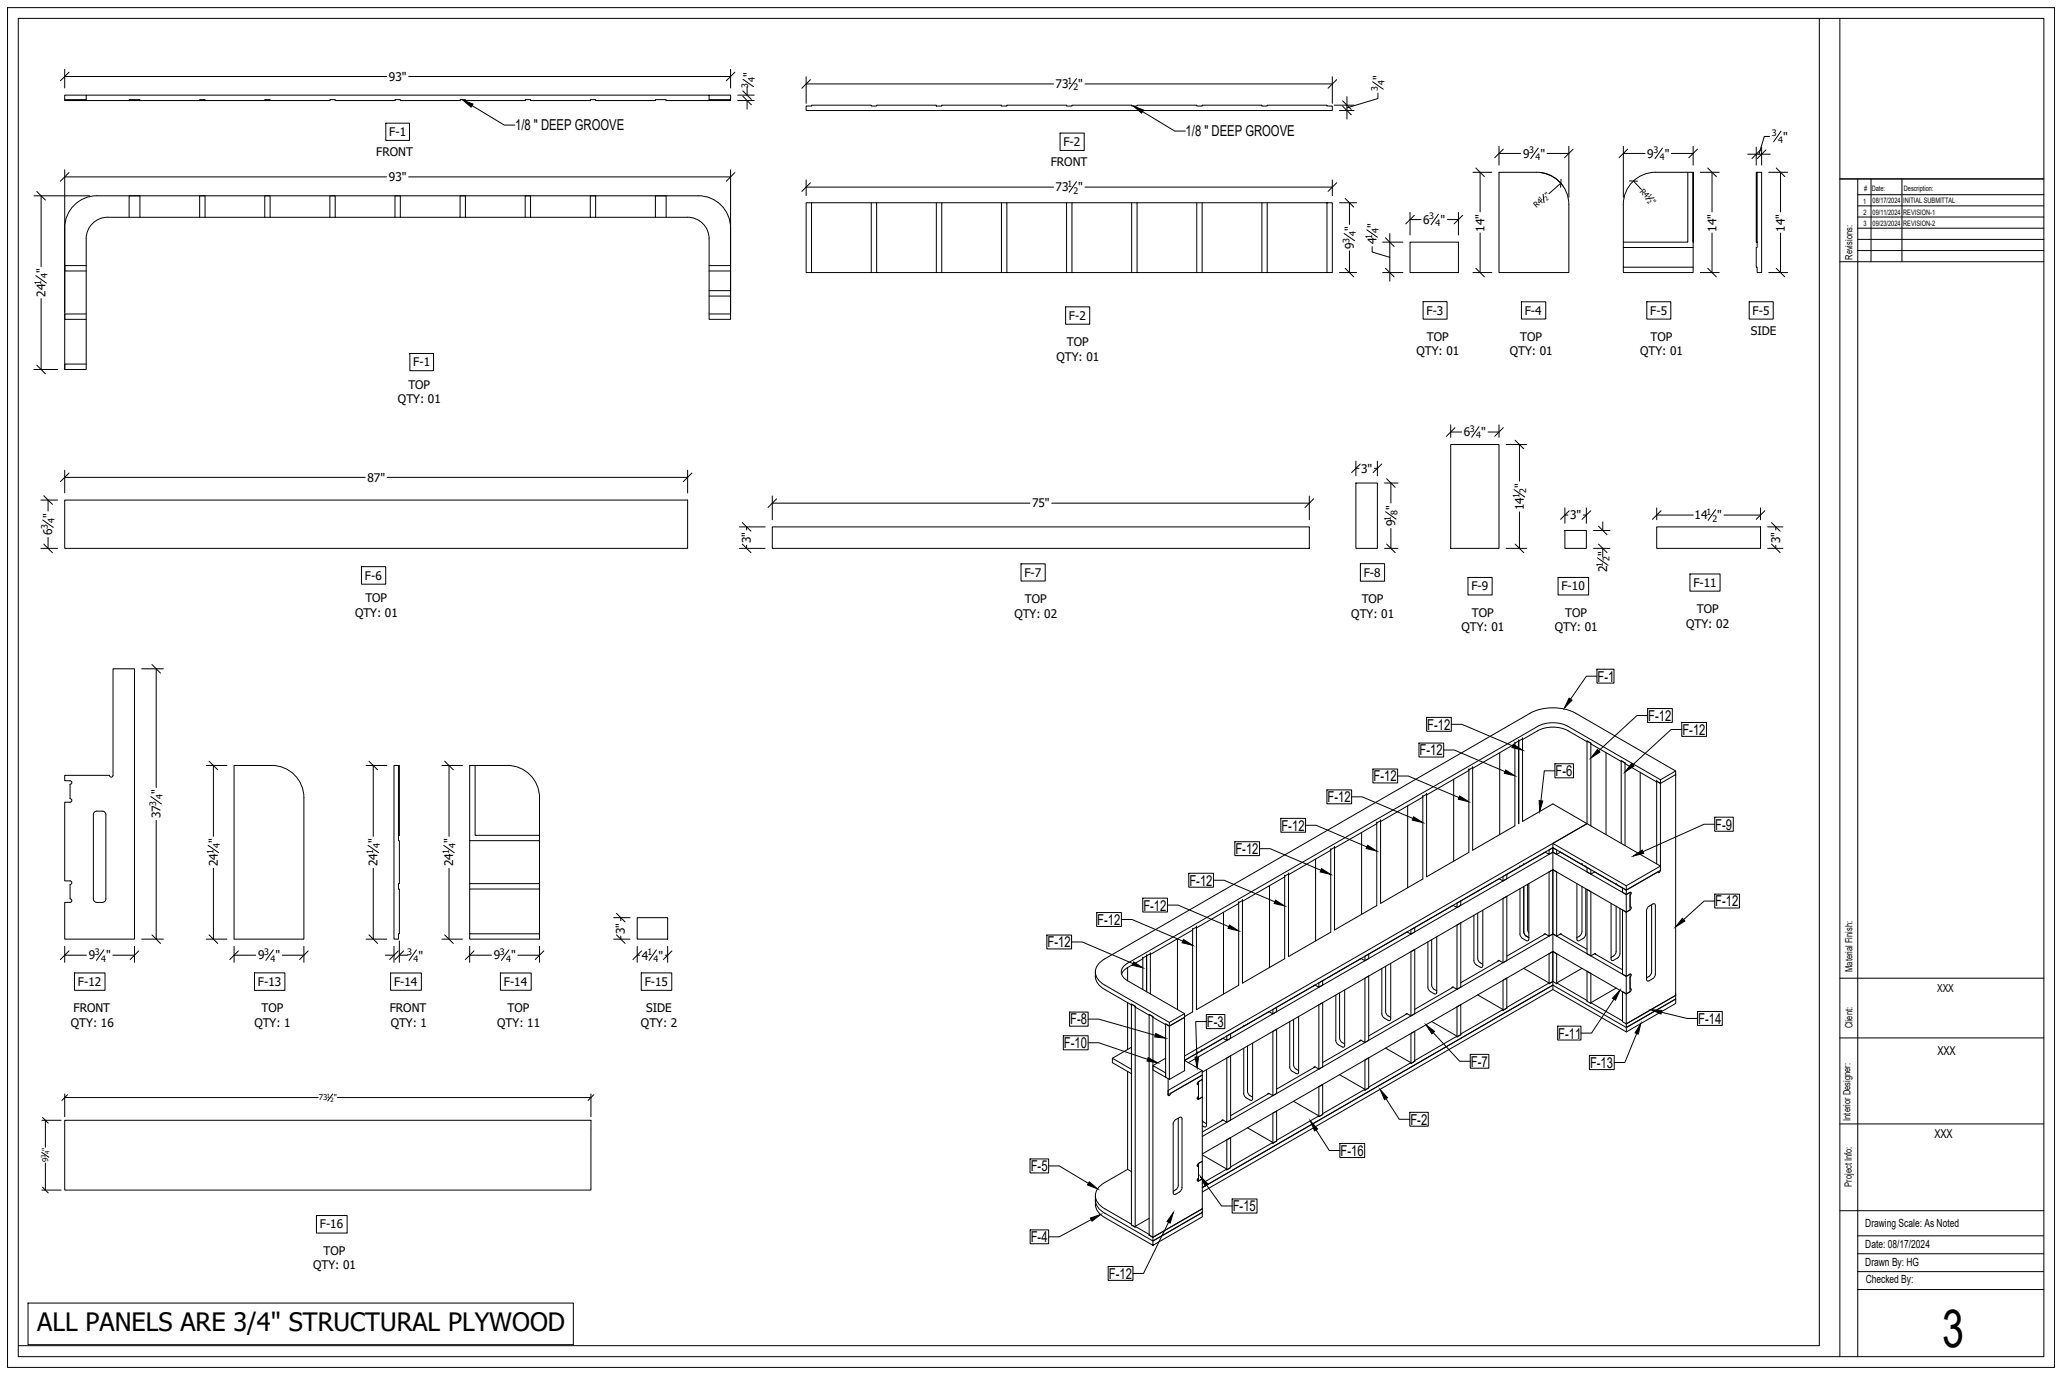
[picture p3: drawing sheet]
<svg xmlns="http://www.w3.org/2000/svg" width="914mm" height="610mm" viewBox="0 0 914 610" stroke-linecap="round" stroke-linejoin="round" font-family="sans-serif">
<!-- layer: PV-7008 -->
<g fill="none" stroke="#000" stroke-width=".44">
<path d="M678.5 316.2a22.4 22.4 0 0 1 20.2 0l44.4 25.6M678.5 316.2l-188.6 108.9a6.2 6.2 0 0 0-3.5 8.2 9 9 0 0 0 3.5 3.5l28.7 16.5M665.1 333.7v36.3M671.8 329.5h.1M671.8 329.8l-18.7 10.8M671.8 329.5v36.6l-18.7 10.8v-36.6M673.5 328.5h.1M673.5 328.5l-1.7 1M673.5 328.8h.1M673.5 328.5v36.6M675.2 327.9l6.7-3.9a14.9 14.9 0 0 1 13.5 0l8.4 4.8M675.2 327.6h.1"/>
<path d="M675.2 327.6v36.6l13.4-7.8 15.2 8.8M675.2 327.6l-1.7 .9M703.8 328.5l1.7 1M703.8 328.5l1.7 1v.3l13.4 7.8M703.8 328.5v36.7M705.5 329.5v36.6M712.2 333.7v36.3M718.9 337.3l1.7 .9v36.7M718.9 337.3l1.7 .9v.4l14.1 8.1M718.9 337.3v36.6M624.2 357.3v36.3M631 353.1h.1"/>
<path d="M631 353.4l-18.8 10.8M631 353.1v36.6l-18.8 10.8v-36.6M632.6 352.1h.1M632.6 352.1l-1.6 1M644.6 345.5v36.3M651.4 341.3h.1M651.4 341.6l-18.8 10.8M651.4 341.3v36.6l-18.8 10.8v-36.6M653.1 340.3h.1M653.1 340.3l-1.7 1M727.4 342.5v36.3M734.7 346.4h.1"/>
<path d="M734.7 346.4l1.6 .9M734.7 346.4v36.6M736.3 347.3v38.6l-.5 .9-.4 .1-.2-.4M736.3 345.7l-40.9-23.7a14.9 14.9 0 0 0-13.5 0l-181.9 105a4.1 4.1 0 0 0-2.8 3.9 4.1 4.1 0 0 0 2.8 3.9M743.1 343.8v-2l-6.8 3.9v1.6M743.1 343.4v97.9l-21.9 12.6-1.7-.9v-13.3l1.7 .9v13.3M743.1 343.4l-6.8 3.9-1.6-.9M743.1 343.4h.1M590.1 376.7h.1M590.1 377l-18.7 10.8M590.1 376.7v36.6l-18.7 10.8v-36.6M591.8 375.7h.1"/>
<path d="M591.8 375.7l-1.7 1M603.8 369.1v36.3M610.5 364.9h.1M610.5 365.2l-18.7 10.8M610.5 364.9v36.6l-18.7 10.8v-36.6M612.2 363.9h.1M612.2 363.9l-1.7 1M673.5 365.1h.1M684.7 378.1h.1M685.2 377.8h.1M685.2 377.8l-17 9.8M688.6 373.9v1.9l32.6 18.8v-1.9l-32.6-18.8 15.2-8.7 32.5 18.8v1.9l-15.1 8.7 14-8.1"/>
<path d="M688.6 377.8l32.6 18.8v7.8l-32.6-18.8zM688.6 375.8l-1.7 1v2l-1.7-1M688.6 377.8l1.7 1 1.7-1M688.6 375.8l1.7 1v2M688.6 375.8l-163.3 94.3M688.6 377.8l-161.6 93.3M688.6 377.8l-1.7 1M688.6 375.8v2M692 377.8l11.8 6.8M692 377.8h.1M692.5 378.1h.1M703.8 365.2l-178.5 103"/>
<path d="M551 399.2h.1M551 399.2l-1.7 1M563 392.6v36.3M569.7 388.4h.1M569.7 388.8l-18.7 10.8M569.7 388.4v36.6l-18.7 10.9v-36.7M571.4 387.5h.1M571.4 387.5l-1.7 .9M583.4 380.9v36.3M647.8 399.4l-1.7 1v2l-1.7-1-17 9.8M647.8 399.4v2l-1.7 1M653.6 396v.1"/>
<path d="M655.3 395.1h.1M664.3 389.9h.1M664.8 389.6h.1M664.8 389.6l1.7 1v-2l1.7-1v2l-1.7 1M664.8 389.6l-17 9.8M674 384.3h.1M675.7 383.3h.1M675.7 393v20.1l.2 .9 .9 1.1M677.4 392v20.1l.5 1.4M678 391.7l-.1 24.7-.2 .6h-.9a4.2 4.2 0 0 1-2.6-2l-.2-21M688.6 385.6l-1.7 1v28.4l-1.7-.9M688.6 385.6l1.7 1v28.4"/>
<path d="M688.6 385.6l-155.5 89.7M688.6 385.6v28.5M699.3 391.7v24.6M701.5 393v20.1l-.7 1.7-1.5 .9M701.5 383.3h.1M703.2 384.3h.1M703.2 394l-.2 21a4.1 4.1 0 0 1-2.6 2l-.7 .1-.4-.7M703.8 384.6v2l1.7 .9 1.6-.9M703.8 384.6l1.7 1v1.9M707.1 386.6l12.4 7.1M707.1 386.5h.1M707.7 386.8v.1"/>
<path d="M716.7 392h.1M716.7 392v.1M718.4 393h.1M719.5 393.7l1.7 .9v2l1.7-1-1.7 1-1.7-1zM722.9 395.6h.3l.2 .3-.5 1v5.2l.5 .1v.5l-.5 .7-1.7 1 1.7-1zM736.3 384l-15.1 8.7M522.1 416.2v31.4M528.9 412h.1M528.9 412.3l-18.8 10.8M528.9 412v36.6l-3.6 2.1M530.6 411h.1M530.6 411l-1.7 1"/>
<path d="M542.6 404.4v36.3M549.3 400.2h.1M549.3 400.6l-18.7 10.8M549.3 400.2v36.6l-18.7 10.9v-36.7M612.8 419.6v.1M614.5 418.7h.1M623.4 413.5h.1M624 413.1v.1M624 413.2l-17 9.8M627.4 411.2l-1.7 1v1.9l-1.7-.9M627.4 411.2v2l-1.7 .9M633.2 407.8v.1"/>
<path d="M633.2 417.6v20.1M634.9 406.9h.1M634.9 416.6v20.1M637.1 415.3v24.6l-.2 .7h-.9a4.2 4.2 0 0 1-2.6-2.1l-.2-.9M643.8 401.7h.1M644.4 401.4h.1M653.6 405.8v20.1M655.3 404.8v20.1l.8 1.7 1.4 .9M657.5 403.5v24.6l-.2 .7h-.9a4 4 0 0 1-2.6-2l-.2-.9M676.8 415.1l1.2 .6M676.9 415l1.1 .7M685.2 414.1l-.4-.1-.1 .4"/>
<path d="M685.2 414.1l-17 9.8M688.6 414.1l32.6 18.8v7.7l-32.6-18.7zM688.6 414.1l1.7 .9 1.7-.9M688.6 414.1l-155.4 89.7M688.6 414.1l-1.7 .9M692 414.1l.4-.1 .1 .4M692 414.1l11.8 6.8M699.3 415.7h.1M714.4 400.5v24.6M716.7 401.8v20l-.8 1.7-1.5 1M718.4 402.8l-.2 20.9a4.1 4.1 0 0 1-2.6 2l-.7 .2-.5-.8M719.5 403.4l1.7 1v28.5l1.7-1-1.7 1-1.7-1z"/>
<path d="M732.4 401.1v29.8l-.8 1.7-1.4 .9M734.1 401.4l-.5-.7-.7 .1a4.2 4.2 0 0 0-2.5 2l-.2 31.4 .2 .6h.9a4.2 4.2 0 0 0 2.6-2l.2-.9M734.1 401.4v30.5M485.7 432.9a7 7 0 0 0 4.2 5.8l11.8 6.8v-.3l1.7 1v.3l6.2 3.5v-.3l7.3 4.6v-.4l1.7 1 6.7-3.9v-1.6l-6.7 3.9v1.6l-1.7-1v23.7M485.8 430.9v2M500 429l-1.9 1.5-.7 1.4M500 434.8l25.3 14.6M500 429v5.8M506.8 424.8h.1M506.8 425.1l-6.8 3.9M506.8 424.8v13.9M508.5 423.8h.1"/>
<path d="M508.5 423.8l1.6-1v17.8M508.5 423.8v15.9v-15.9l-1.7 1M510.1 422.8h.1M582.6 437v.1M583.2 436.7h.1M583.2 436.7l1.7 1v-1.9l1.6-1v1.9l-1.6 1M583.2 436.7l-17.1 9.9v1.9l-1.6 1M592.4 431.4h.1M594 430.4h.1M594 430.4v.1M596.3 438.9v24.6l-.2 .6h-.9a4.1 4.1 0 0 1-2.6-2l-.2-20.9M603 425.2v.1"/>
<path d="M603.6 424.9h.1M605.3 424v1.9l-1.7-.9M607 423v2M612.8 429.4l.2 20.9a4.1 4.1 0 0 0 2.6 2.1l.9-.1 .2-.6M614.5 428.4v20.1M616.7 427.1v24.6M625.7 421.9v28.5l-1.7-1M627.4 420.9v28.5l-1.7 1M634.9 436.7l.2 .9 .9 1M636 438.6l1.1 .7M644.4 437.6h-.4l-.2 .4M644.4 437.6l1.7 1v-28.5l1.7-.9v28.4"/>
<path d="M644.4 437.6l-17 9.9M664.8 425.9l-.4-.1-.1 .4M664.8 425.9l1.7 .9v-28.5l1.7-.9v28.5l-1.7 .9M664.8 425.9l-17 9.8M666.5 434.6l1.7-1v13.3l-1.7 1zM675.7 429.3l11.2 6.5v.3l1.7-1M686.9 422.8l1.7-.9v13.2l-1.7 1zM686.9 435.8l-18.7 10.8v.3l-1.7 1M688.6 435.1v1.7l-155.4 89.7 155.4-89.7M688.6 435.1l1.7 1M688.6 421.9l1.7 .9v13.3M688.6 421.9v13.2"/>
<path d="M688.6 421.9l-155.4 89.7M688.6 438.7l32.6 18.8v-2M690.3 435.8l13.5 7.8M701.5 429.3l-11.2 6.5v.3M707.1 422.8h.4l.2 .3M707.1 422.8l-1.6 1-1.7-1v-28.5l1.7 1v28.5M707.1 422.8l12.4 7.1M714.4 424.4l.1 .1M716.7 438.1l-11.2 6.4v.4l-1.7-1v-13.3l1.7 1v13.3M722.9 431.9l.3-.1 .2 .4-.5 1v5.2l.5 .1v.5l-.5 .7-1.7 .9 1.7-.9zM730.2 433.5h.1M500 444.5v20.8"/>
<path d="M501.7 445.2l1.7 1v97.8l-1.7-.9zM518.6 454.9l6.7-3.9v23.7l-6.7 3.9zM551.5 455h.1M553.2 454h.1M562.2 448.8h.1M562.7 448.5h.1M562.8 448.5l-17.1 9.9M564.5 447.5v2l-1.7-1M571.9 452.9l.2 21a4.1 4.1 0 0 0 2.7 2h.9l.2-.6M571.9 443.2h.1M573.6 452v20l.8 1.7 1.5 .9M573.6 442.2h.1"/>
<path d="M575.9 450.7v24.6M594 440.2v20.1M614.5 448.5l.7 1.6 1.5 1M624 449.4h-.4l-.2 .3M624 449.4l-17 9.9M625.7 458.2l1.7-1v13.3l-1.7 1zM634.9 452.9l11.2 6.5v.3M646.1 446.4l1.7-1v13.3l-1.7 1zM646.1 459.4l-18.7 10.8v.3l-1.7 1M655.3 441.1l11.2 6.5v.3M666.5 447.6l-18.7 10.8v.3l-1.7 1M705.5 444.5l14 8.1"/>
<path d="M721.2 455.5l-32.6-18.7v1.9l-155.4 89.8M721.2 455.5l21.9-12.6v2l-21.9 12.6M743.1 441v.3l-21.9 12.6M743.1 441h.1M743.1 441v1.9l-21.9 12.6v-1.6M500 475v43.4M501.7 474.1l-8.4-4.9v1.9l8.4 4.9M501.7 464.3l-8.4 4.9M511.3 472.4l5.6 3.3v1.9l-5.6-3.3zM516.9 477.6l1.7 1M516.9 469.2l-5.6 3.2M518 478.2v7.2"/>
<path d="M525.3 470.2l7.8 4.5v1.9l-15.1 8.8M531.1 466.8h.1M531.5 479.6l1.7-1v7.8l-1.7 .9zM532.8 465.8h.1M533.1 474.7l-15.1 8.7v2M533.1 476.6h.1M535.1 474.2l-.1 24.7-.4 .7-1.4-.5M541.8 460.6h.1M542.3 460.3h.1M542.4 460.3l1.6 1v-2l1.7-1v2l-1.7 1M542.4 460.3l-17.1 9.9M553.2 463.8v20l.8 1.7 1.5 .9"/>
<path d="M555.5 462.5v24.6l-.2 .6h-1a4.1 4.1 0 0 1-2.6-2l-.2-21M583.2 473l-.4-.1-.2 .4M584.9 474l1.6-1v-28.5l-1.6 1v28.5l-1.7-1-17.1 9.9M594 476.5l11.3 6.4v.4M594 460.2l.8 1.7 1.5 1M603.6 461.2h-.4l-.2 .3M603.6 461.2l1.7 1v-28.5l1.7-1v28.5M603.6 461.2l-17.1 9.9M605.3 470l1.7-1v13.3l-1.7 1zM614.4 464.7l11.3 6.4v.4M625.7 471.1l-18.7 10.9v.3l-1.7 1M519.1 484.7l-.6 1h-.3l-.2-.3"/>
<path d="M522.5 495.7v29.8l-.8 1.7-1.4 1M524.2 496.1l-.5-.8-.7 .1a4 4 0 0 0-2.5 2l-.2 31.4 .2 .6h.9a4.2 4.2 0 0 0 2.5-2l.3-31.3M530.9 487l.6 .3M530.9 480.5l.6 .3M531.5 480.8l-.6-.1 .3-1 2-1.1v-2l-14.1 8.1M531.5 487.3l1.7-.9v28.4l-2 1.2-.3 1 .6 .1M531.5 480.8v5.2l-.6 1 .2 .4 .4-.1M533.1 496.8l2 1.4M542.3 496.6l-.4-.1-.1 .4M542.4 496.6l1.6 .9v-28.4l1.7-1v28.5l-1.7 .9M542.4 496.6l-9.2 5.3M562.7 484.8l-.3-.1-.2 .4"/>
<path d="M562.8 484.8l1.7 1v-28.5l1.6-1v28.5l-1.6 1M562.8 484.8l-17.1 9.8M564.5 493.5l1.6-.9v13.3l-1.6 .9zM573.6 488.3l11.3 6.4v.3M584.9 494.7l-18.8 10.8v.4l-1.6 .9M584.9 481.8l1.6-1v13.3l-1.6 .9zM605.3 482.9l-18.8 10.9v.3l-1.6 .9M500 518.4l-10.1 5.9a6.2 6.2 0 0 0-3.5 8.2 9 9 0 0 0 3.5 3.4l11.8 6.8v.4l1.7 .9v-.3l6.2-3.6M500 518.4l1.7 1M530.9 516.8l.6 .3v5.2l-.6 1 .2 .3h.4M531.5 515.8l1.7-1v7.8l-1.7 1zM533.2 512l10.8 6.3v.3"/>
<path d="M544 505.3l1.7-.9v13.3l-1.7 .9zM544 518.3l-10.8 6.3M553.2 500l11.3 6.5v.3M564.5 506.5l-18.8 10.8v.4l-1.7 .9M485.7 532a7 7 0 0 0 4.2 5.9l21.4 12.3v-99.5l-1.7-1v97.9l1.7 1 21.9-12.7M485.8 530.1v1.9M485.8 532.4a7.1 7.1 0 0 0 4.1 7.4l21.4 12.3 21.9-12.6v-2l-21.9 12.7v1.9M530.9 523.3l.6 .3M531.5 523.6l1.7-1v13.3M533.2 537.5h.1M533.2 535.9l-21.9 12.7-7.9-4.9M533.2 535.9v1.6l-21.9 12.7"/>
</g>
<!-- layer: NOTES-1 -->
<g fill="#000" stroke="#000" stroke-width=".44">
<path d="M205.3 44.4l4.4 1.7-.8 1.4zM502.6 47l4.5 1.8-.8 1.4zM695.8 309.5l1.3 .9-3.3 3.5zM671.1 330l4.1 2.6-4.7-1.2zM708.4 332.3l1.1 1.1-4 2.7zM723.6 338.4l1.1 1.2-4.1 2.6zM647.3 352.9l4.1 2.6-4.7-1.2zM667.7 341.4l4.1 2.6-4.7-1.2zM682.5 354.9l1.6 .2-1.3 4.7zM606.5 374.7l4 2.6-4.7-1.1zM626.9 362.1l4.1 2.6-4.7-1.1zM724.2 379.5l4.1-2.6 .6 1.4z"/>
<path d="M565.6 399.1l4.1 2.6-4.7-1.1zM586 385.1l4.1 2.6-4.7-1.1zM524.8 416.5l4.1 2.6-4.7-1.1zM545.2 410.1l4.1 2.6-4.7-1.1zM746.1 407.1l1 1.2-4 2.6zM502.7 426.5l4.1 2.6-4.7-1.2zM512.5 458.2l4.4 2.1-4.8-.6zM632.4 454.3l3.8 3-1.2 1.1zM718.4 439l-2 4.4-1.3-.8zM727.6 453.8l-1.1 4.7-1.4-.6zM732.1 447.6l4.8 .4-.3 1.5zM509.1 468.9l4.3 2.3-4.8-.8z"/>
<path d="M529.9 468.6h1.6l-.6 4.8zM612.1 483.1l3.2 3.6-1.3 .8zM581.1 496.9l3.2 3.6-1.3 .9zM483 524l3.7 3.1-4.5-1.8zM532.3 521.5l3.4 3.5-1.3 .9zM483.5 540l4.6-1.5-3.8 2.9zM520.3 537.6l-1.4 4.6-1.4-.7z"/>
</g>
<g fill="none" stroke="#000" stroke-width=".44">
<path d="M209.3 46.8l14.3 8.7h4.7M506.7 49.5l14.2 8.6h4.7M708.2 299.8h-4.7l-7 10.2M708.2 296.7h7.5v6.2h-7.5zM632.6 318.1h11v6.1h-11zM730.6 317.2h-4.7l-16.9 15.6M730.6 314.1h11v6.2h-11zM629.2 329.4h11v6.2h-11zM640.2 332.5h4.7l22.5 9.6M643.6 321.1h4.7l22.5 9.6M689.5 338.6h8.3v6.2h-8.3zM745.8 323.4h-4.7l-17 15.6"/>
<path d="M745.8 320.3h11v6.2h-11zM588.4 350.2h11v6.2h-11zM599.4 353.3h4.7l22.5 9.6M608.8 341h11v6.1h-11zM619.8 344h4.7l22.5 9.6M689.5 341.7h-4.7l-1.5 13.3M547.6 373.2h10.9v6.1h-10.9zM558.5 376.3h4.7l22.5 9.5M568 362.8h11v6.2h-11zM579 365.9h4.6l22.5 9.6M760.4 365.4h-4.7l-27.1 12.2M760.4 362.3h8.2v6.2h-8.2z"/>
<path d="M506.8 398.2h10.9v6.1h-10.9zM527.2 387.2h10.9v6.1h-10.9zM538.1 390.2h4.7l22.5 9.6M760.4 399.5h-4.7l-9.1 8.2M760.4 396.4h11v6.2h-11zM464.2 414.5h11v6.2h-11zM475.2 417.6h4.7l22.5 9.6M486.3 404.6h11v6.1h-11zM497.3 407.6h4.7l22.5 9.6M517.7 401.3h4.7l22.5 9.5M471.5 459.2h11v6.2h-11zM474.3 448.7h8.2v6.3h-8.2z"/>
<path d="M482.5 451.8h4.7l25.1 7.2M534.9 452.9h-4.7l.5 15.7M534.9 449.8h8.3v6.2h-8.3zM635.6 457.8l11.7 12.7h4.7M690.8 454.9h10.3v6.2h-10.3zM715.7 443l-9.9 15h-4.7M725.8 458.2l-5.3 12.9h-4.7M736.7 448.8l11.4 2.7h4.7M752.8 448.4h11v6.2h-11zM482.5 462.3h4.7l21.7 7.3M652 467.4h8.2v6.2h-8.2zM704.8 467.9h11v6.3h-11z"/>
<path d="M614.6 487.1l5.9 9.1h4.7M625.2 493.1h8.2v6.2h-8.2zM456.8 513.8h8.2v6.2h-8.2zM465 516.9h4.7l12.9 7.7M583.6 500.9l5.9 9.2h4.7M594.2 506.9h11v6.3h-11zM535.1 525.4l6.6 9.3h4.7M546.4 531.6h11v6.2h-11zM456.8 545.3h8.2v6.1h-8.2zM483.9 540.7l-14.2 7.6h-4.7M518.2 541.9l-11.1 22.7h-4.7M491.4 561.5h11v6.1h-11z"/>
</g>
<!-- layer: 0 -->
<g fill="none" stroke="#000" stroke-width=".44">
<path d="M3.3 3.4h907.8v602.8h-907.8zM8.1 8.1h898.3v593.4h-898.3zM30.6 32l-3.8 3.8M325.9 32l-3.8 3.8M359.4 35.3l-3.8 3.8M592.8 35.3l-3.9 3.8M38.2 44.2h-9.5v.4h62.2M38.2 42.2h-9.5v2.4M57.3 44.6v-.4h4.8v.4M88.5 44.6v-.4h2.4v.4h28.9M117.4 44.6v-.4h2.4v.4h26.5v-.4h2.4v.4h26.5v-.4h2.3v.4h26.5v-.4h2.4v.4h26.5v-.4h2.4v.4h26.5v-.4h2.3v.4h26.5v-.4h4.8v.4h19.1M314.5 42.2h9.5v2.4h-9.5v-2.4h-276.3v2.4"/>
<path d="M314.5 44.2h9.5M329.4 42.7l3.8 3.8M329.4 40.3l3.8 3.8M357.5 47h2.4v-.4h26.5v.4h2.3v-.4h26.5v.4h2.4v-.4h26.5v.4h2.4v-.4h26.5v.4h2.4v-.4h26.4v.4h2.4v-.4h26.5v.4h2.4v-.4h26.5v.4h2.4v-.4h26.5v.4h2.3v2h-233.3zM595.4 47.1l3.8 3.8M595.4 44.7l3.8 3.8M30.6 76.5l-3.8 3.8M325.9 76.5l-3.8 3.8M654.5 74.5l3.8 3.8M664.7 76.4h16.7a14.3 14.3 0 0 1 14.3 14.3v30.1h-31zM666.6 66.1l-3.8 3.8M692.3 79.4l-.3 3.6"/>
<path d="M697.6 66.1l-3.8 3.8M721.8 66.1l-3.8 3.8M748.5 76.4v31h-28.6M750.8 76.4h-16.6a14.3 14.3 0 0 0-14.3 14.3v19M752.8 66.1l-3.9 3.8M757.3 74.5l3.8 3.8M779.2 76.4h2v44.4h-2v-2.3h-.4v-8.8h.4v-33.3h-.4v31h.4M780.7 66.5l-3.8 3.8M783.1 66.5l-3.8 3.8M787.7 74.5l3.8 3.8M16.3 84.9l3.8 3.8M32.4 91.5a14.1 14.1 0 0 1 10.6-4.7h266.7a14.3 14.3 0 0 1 14.3 14.3v40.5h-9.5v-35.8a9.5 9.5 0 0 0-9.6-9.5h-257.2a9.5 9.5 0 0 0-9.5 9.6v57.9h-9.5v-62.7l.7-4.5 1.2-2.7z"/>
<path d="M57.3 96.3v-9.5h4.8v9.5M88.5 96.3v-9.5h2.4v9.5M117.4 96.3v-9.5h2.4v9.5M146.3 96.3v-9.5h2.4v9.5M175.2 96.3v-9.5h2.3v9.5M204 96.3v-9.5h2.4v9.5M232.9 96.3v-9.5h2.4v9.5M261.8 96.3v-9.5h2.3v9.5M290.6 96.3v-9.5h4.8v9.5M359.4 81l-3.8 3.9M359.9 89.9v30.9M386.4 89.9v30.9"/>
<path d="M388.7 89.9h28.9M415.2 89.9v30.9M444.1 89.9v30.9M446.5 89.9h28.9M473 89.9v30.9M501.8 89.9v30.9M504.2 89.9h55.4M530.7 89.9v30.9M533.1 89.9v30.9M562 89.9v30.9h26.5M588.5 89.9v30.9h2.3v-30.9h-31.2v30.9M592.8 81l-3.9 3.9"/>
<path d="M596.5 88l3.8 3.8M627.2 95.4l-3.8 3.9M648.7 95.4l-3.9 3.9M722.6 80.2l3.6 .1M38.2 117.8h-9.5v2.3h9.5M314.5 117.8h9.5M596.5 118.9l3.8 3.8M614.4 118.9l3.8 3.8M614.4 105.4l3.8 3.9M625.3 107.4h21.4v13.4h-21.4zM654.5 118.9l3.8 3.8M750.8 107.4v-31v44.4h-30.9v-2.3"/>
<path d="M750.8 109.7h-30.9v8.8h30.9M757.3 118.9l3.8 3.8M787.7 118.9l3.8 3.8M38.2 139.2h-9.5v2.4h9.5M314.5 139.2h9.5M314.5 128.9h9.5M314.5 131.3h9.5M314.5 120.1h9.5M388.7 120.8h-31.2v-30.9h31.2v30.9h28.9M446.5 120.8v-30.9h-28.9v30.9h57.8M504.2 120.8v-30.9h-28.8v30.9h86.6M16.3 161.9l3.8 3.8"/>
<path d="M38.2 161.4h-9.5v2.4M643.3 197.1h21.4v46h-21.4zM645.2 189.6l-3.8 3.8M666.6 189.6l-3.8 3.8M671.9 195.2l3.8 3.8M19.4 219.8l3.8 3.8M30.6 209.7l-3.8 3.9M306.8 209.7l-3.8 3.9M601.3 214.1h9.5v29h-9.5zM603.2 205.7l-3.8 3.8M612.7 205.7l-3.8 3.8M614.9 212.2l3.8 3.9"/>
<path d="M28.7 221.7h276.2v21.4h-276.2zM329.2 231.7l3.8 3.8M342.5 233.6h238.1v9.5h-238.1zM344.4 221.2l-3.8 3.8M582.5 221.2l-3.8 3.8M693.9 235.2h9.6v7.9h-9.6zM695.9 226.4l-3.9 3.9M705.4 226.4l-3.8 3.9M708.9 233.3l3.8 3.8M734.7 233.6h46v9.5h-46zM736.6 226.4l-3.8 3.9M782.6 226.4l-3.8 3.9"/>
<path d="M785.6 231.7l3.8 3.8M19.4 241.2l3.8 3.8M329.2 241.2l3.8 3.8M614.9 241.2l3.8 3.8M671.9 241.2l3.8 3.8M708.9 241.2l3.8 3.8M785.6 241.2l3.8 3.8M50.1 296.5h9.5v119.9h-30.9v-16.3h2.4a.79 .79 0 0 0 .8-.8 .79 .79 0 0 0-.8-.8v-6.4a.79 .79 0 0 0 .8-.8 .79 .79 0 0 0-.8-.8h-2.4v-34.8h2.4a.79 .79 0 0 0 .8-.8 .79 .79 0 0 0-.8-.8v-6.4a.79 .79 0 0 0 .8-.8 .79 .79 0 0 0-.8-.8h-2.4v-2.4h19.8a.79 .79 0 0 0 .8 .8 .79 .79 0 0 0 .8-.8zM67.4 294.6l3.8 3.8M92.7 337.5l3.8 3.8M103.8 339.4h16.7a14.3 14.3 0 0 1 14.3 14.3v62.7h-31zM163.6 337.5l3.8 3.8"/>
<path d="M176.7 339.4v33.3h.4v19.1h-.4v2.3h.4v19.9h-.4v2.4h-2v-77h2.4v30.9h-.4M197.2 337.5l3.8 3.8M208.3 339.4h.1M210.7 339.4v30.9h28.5v2.4h-30.9M41.4 398.5l.3 .9 .8 .6a5.6 5.6 0 0 0 3.8-.2l.6-1.3M41.4 398.5v-37.3l.6-1.3 1-.3 2.9 .1 .7 .6 .3 .9v37.3M208.3 391.8v22.2h30.9v2.4M208.3 394.1h30.9v-2.3h-30.9v-52.4l16.6-.1a14.3 14.3 0 0 1 14.3 14.4v62.7h-30.9v-2.4M67.4 414.5l3.8 3.8M92.7 414.5l3.8 3.8M163.6 414.5l3.8 3.8M197.2 414.5l3.8 3.8"/>
<path d="M273.4 414.5l3.8 3.8M273.4 404.9l3.8 3.8M282.6 406.8h13.5v9.6h-13.5zM30.6 421.6l-3.8 3.8M61.6 421.6l-3.9 3.8M105.7 421.6l-3.8 3.8M136.7 421.6l-3.8 3.8M176.6 421.6l-3.8 3.8M179 421.6l-3.8 3.8M210.2 421.6l-3.8 3.8M241.2 421.6l-3.9 3.8M284.5 421.6l-3.8 3.8"/>
<path d="M298 421.6l-3.8 3.8M18.9 495.4l2.5 2.5M28.7 496.7h233.3v30.9h-233.3zM30 485.3l-2.6 2.6M263.3 485.3l-2.5 2.6M18.9 526.4l2.5 2.5"/>
</g>
<!-- layer: DIM-1 -->
<g fill="none" stroke="#000" stroke-width=".44">
<path d="M28.7 30.7v8.3M28.7 33.9h142.8M181.2 33.9h142.8M324 30.7v8.3M329.5 35.2l4.7 3.2M331.3 38.4v3.8M357.5 34v11.8M357.5 37.2h109.7M477.4 34.8l-3.3 4.7M481.1 37.2h109.7M590.8 34v11.8M608.7 36.3l4.7 3.2"/>
<path d="M171.1 54.6h10.5v7.7h-10.5zM327.2 44.6h7.3M327.2 42.2h7.3M331.3 44.6v3.8M470.1 59h10.7v7.7h-10.7zM591.6 46.6h8.9M594 49h6.5M597.3 42.8v10M611 41.3v2.4l-13.7 4.1M789.8 58.1l-3.3 4.7M28.7 75.2v63.2M28.7 78.4h142.8"/>
<path d="M181.2 78.4h142.8M324 75.2v63.2M357.5 79.8v6.9M590.8 79.8v6.9M653.2 76.4h8.4M656.4 76.4v17.5M664.7 64.9v8.3M664.7 68h9.6M682.1 65.7l-3.3 4.6M683 76.5a14.3 14.3 0 0 1 10.1 6M686.1 68h9.6M695.7 64.9v22.6"/>
<path d="M719.9 68h9.6M719.9 64.9v22.6M737.2 65.7l-3.2 4.6M741.2 68h9.6M750.8 64.9v8.3M754 76.4h8.4M759.2 76.4v17.5M775 68.4h10M778.8 65.2v8M781.2 65.2v8M784.4 76.4h8.4M784.8 60.5h-2.4l-2.4 7.9"/>
<path d="M789.6 76.4v17.5M15 86.8h24.8M18.2 86.8v31.4M357.5 83h109.7M477.4 80.6l-3.3 4.7M481.1 83h109.7M594 89.9h7.6M598.4 89.9v9.6M625.3 94.2v10M625.3 97.3h4.9M637.9 95l-3.3 4.7M641.9 97.3h4.8"/>
<path d="M646.7 94.2v10M684.3 86.1l.4 3.8M692.1 81.2l-5.2 4.7M724.4 80.3l3.5 3.7M733.5 87.7l-3.8 .5M596 103.5l4.7 3.3M598.4 111.2v9.6M606.1 101.9l4.7 3.3M608.5 109.4v2.3l7.8 2.4M613.1 107.4h9M616.3 103.5v21.2M656.4 103.3v17.5"/>
<path d="M759.2 103.3v17.5M789.6 103.3v17.5M15.9 122.2l4.7 3.3M18.2 132.4v31.4M472.5 136h10.7v7.7h-10.7zM594 120.8h7.6M613.1 120.8h9M631.1 133.7h10.6v7.8h-10.6zM653.2 120.8h8.4M674.7 133.8h10.8v7.6h-10.8zM730.3 133.8h10.6v7.7h-10.6zM754 120.8h8.4"/>
<path d="M775.7 133.8h10.6v7.7h-10.6zM784.4 120.8h8.4M181.8 156.7h10.5v7.7h-10.5zM15 163.8h10.5M643.3 188.4v5.5M643.3 191.5h4.9M655.9 189.1l-3.3 4.7M659.9 191.5h4.8M664.7 188.4v5.5M667.9 197.1h9.1M673.8 197.1v16.2M28.7 208.5v10"/>
<path d="M28.7 211.6h133.2M171.7 211.6h133.2M304.9 208.5v10M342.5 219.9v10.5M580.6 219.9v10.5M601.3 204.4v6.6M601.3 207.6h1.3M609.5 207.6h1.3M610.8 204.4v6.6M614 214.1h6M616.8 214.1v8.9M671.4 217.1l4.7 3.2"/>
<path d="M18.1 221.7h7.4M18.9 230.5l4.7 3.3M21.3 221.7v4.9M21.3 238.3v4.8M327.9 233.6h11.4M331.1 233.6v1.4M342.5 223.1h114.2M466.4 223.1h114.2M614.4 226.9l4.7 3.3M616.8 234.3v8.8M673.8 226.9v16.2M693.9 225.2v6.8"/>
<path d="M693.9 228.3h1.4M702.1 228.3h1.4M703.5 225.2v6.8M706.6 235.2h7.3M710.8 231.4v3.8M734.7 228.3h16.2M734.7 225.2v5.2M760.8 226l-3.3 4.7M764.5 228.3h16.2M780.7 225.2v5.2M783.9 233.6h6.8M787.5 233.6v1.4"/>
<path d="M18.1 243.1h7.4M160.3 251.2h10.7v7.8h-10.7zM327.9 243.1h11.4M331.1 241.8v1.3M452.8 250h10.7v7.6h-10.7zM603.3 249.9h10.7v7.8h-10.7zM614 243.1h6M651 256h10.7v7.8h-10.7zM667.9 243.1h9.1M690.9 256h13.6v7.8h-13.6zM706.6 243.1h7.3M708.4 247.3l4.7 3.3"/>
<path d="M710.8 243.1v3.9M749.4 254.5h13.4v7.6h-13.4zM783.9 243.1h6.8M787.5 241.8v1.3M62.8 296.5h9.7M69.3 296.5v52.7M91.5 339.4h9.1M94.6 339.4v31.4M162.3 339.4h9.2M165.5 339.4v31.4M195.9 339.4h9.2M199.1 339.4v31.4"/>
<path d="M66.9 353.2l4.7 3.2M69.3 363.7v52.7M92.3 374.8l4.7 3.3M163.2 374.8l4.7 3.3M196.8 374.8l4.6 3.3M94.6 384.9v31.5M165.5 384.9v31.5M199.1 384.9v31.5M28.7 419.5v7.2M59.6 419.5v7.2M62.8 416.4h9.7M91.5 416.4h9.1"/>
<path d="M103.8 419.5v7.2M134.8 419.5v7.2M162.3 416.4h9.2M174.7 419.5v7.2M177.1 417.2v9.5M195.9 416.4h9.2M208.3 419.5v7.2M239.2 419.5v7.2M272.1 416.4h7.3M272.1 406.8h7.3M275.3 406.8v1.4M275.3 415v1.4"/>
<path d="M282.6 419.5v7.2M296.1 419.5v7.2M28.7 423.5h9.6M33 431.4h13.6v7.7h-13.6zM46.1 421.1l-3.3 4.7M50 423.5h9.6M103.8 423.5h9.6M112.9 431.3h13.4v7.8h-13.4zM121.2 421.1l-3.3 4.7M125.2 423.5h9.6M170.9 423.5h3.8M173.2 431.4h13.7v7.6h-13.7z"/>
<path d="M177.1 423.5h3.8M184.7 421.1l-3.3 4.7M208.3 423.5h9.6M221.9 431.4h13.7v7.6h-13.7zM225.7 421.1l-3.3 4.7M229.6 423.5h9.6M282.6 423.5h1M284.4 431.3h13.5v7.8h-13.5zM291.1 421.1l-3.3 4.7M295.1 423.5h1M18.5 496.7h8.6M20.1 496.7v11.9"/>
<path d="M28.7 485v10.1M28.7 486.6h112.4M147.5 485l-2.2 3.1M149.6 486.6h112.4M262 485v10.1M18.5 510.9l3.2 2.2M20.1 515.6v12M18.5 527.6h8.6M140.3 538.9h13.6v7.8h-13.6zM12.4 577.7h241.9v18.5h-241.9z"/>
</g>
<!-- layer: Dim -->
<path d="M806.8 8.2v588.4h-798.7" fill="none" stroke="#000" stroke-width=".44"/>
<!-- layer: A-Anno-Ttlb -->
<g fill="none" stroke="#000" stroke-width=".44">
<path d="M815.9 8.1v593.4M815.9 79.3h90.5M823.8 79.3v522.2M829.7 79.3v36.7M843.4 79.3v36.7M823.8 91.3h82.6M823.8 86.3h82.6M823.8 96.2h82.6M815.9 116h90.5M823.8 111.1h82.6M823.8 101.2h82.6M823.8 106.1h82.6"/>
<path d="M815.9 433.7h90.5M815.9 460.2h90.5M815.9 498.3h90.5M815.9 536.8h90.5M823.7 547.9h82.6M823.7 555.8h82.6M823.7 563.8h82.6M823.8 571.7h82.6"/>
</g>
<text font-size="23.3" x="861.3" y="597">3</text>
<text font-size="11.2" x="16.5" y="590.1">ALL PANELS ARE 3/4&quot; STRUCTURAL PLYWOOD</text>
<g font-size="6.7">
<text x="228.4" y="57.8">1/8 &quot; DEEP GROOVE</text>
<text x="525.8" y="60.5">1/8 &quot; DEEP GROOVE</text>
<text x="708.5" y="302.2">F-1</text>
<text x="632.9" y="323.5">F-12</text>
<text x="730.9" y="319.6">F-12</text>
<text x="746.1" y="325.8">F-12</text>
<text x="629.5" y="334.9">F-12</text>
<text x="609.1" y="346.4">F-12</text>
<text x="689.8" y="344.1">F-6</text>
<text x="588.7" y="355.7">F-12</text>
<text x="568.3" y="368.3">F-12</text>
<text x="760.7" y="367.8">F-9</text>
<text x="547.9" y="378.7">F-12</text>
<text x="527.4" y="392.6">F-12</text>
<text x="760.7" y="401.9">F-12</text>
<text x="507" y="403.7">F-12</text>
<text x="486.6" y="410">F-12</text>
<text x="464.5" y="420">F-12</text>
<text x="474.6" y="454.2">F-8</text>
<text x="535.2" y="455.3">F-3</text>
<text x="753" y="453.9">F-14</text>
<text x="691" y="460.4">F-11</text>
<text x="471.8" y="464.7">F-10</text>
<text x="652.3" y="472.9">F-7</text>
<text x="705.1" y="473.4">F-13</text>
<text x="625.5" y="498.6">F-2</text>
<text x="594.4" y="512.4">F-16</text>
<text x="457.1" y="519.2">F-5</text>
<text x="546.7" y="537">F-15</text>
<text x="457.1" y="550.7">F-4</text>
<text x="491.7" y="567">F-12</text>
</g>
<g font-size="5.4">
<text x="859.1" y="467.7">XXX</text>
<text x="857.8" y="504.7">XXX</text>
</g>
<g font-size="5.3">
<text x="172.5" y="35.8">93&quot;</text>
<text x="333.7" y="34.2" transform="rotate(-90 333.7 34.2)">&quot;</text>
<text x="612.9" y="35.3" transform="rotate(-90 612.9 35.3)">&quot;</text>
<text x="468.1" y="39.1">73</text>
<text x="478.1" y="39.1">&quot;</text>
<text x="790.8" y="62.4">&quot;</text>
<text x="675.4" y="69.9">9</text>
<text x="683.1" y="69.9">&quot;</text>
<text x="730.5" y="69.9">9</text>
<text x="738.2" y="69.9">&quot;</text>
<text x="172.5" y="80.3">93&quot;</text>
<text x="468.1" y="84.8">73</text>
<text x="478.1" y="84.8">&quot;</text>
<text x="610.4" y="100.9" transform="rotate(-90 610.4 100.9)">&quot;</text>
<text x="631.1" y="99.2">6</text>
<text x="638.9" y="99.2">&quot;</text>
<text x="600.3" y="102.5" transform="rotate(-90 600.3 102.5)">&quot;</text>
<text x="658.3" y="102.7" transform="rotate(-90 658.3 102.7)">14&quot;</text>
<text x="761.1" y="102.7" transform="rotate(-90 761.1 102.7)">14&quot;</text>
<text x="791.5" y="102.7" transform="rotate(-90 791.5 102.7)">14&quot;</text>
<text x="600.3" y="110.2" transform="rotate(-90 600.3 110.2)">9</text>
<text x="610.4" y="108.3" transform="rotate(-90 610.4 108.3)">4</text>
<text x="20.1" y="121.2" transform="rotate(-90 20.1 121.2)">&quot;</text>
<text x="20.1" y="131.5" transform="rotate(-90 20.1 131.5)">24</text>
<text x="649.2" y="193.4">6</text>
<text x="656.9" y="193.4">&quot;</text>
<text x="603.6" y="209.5">3&quot;</text>
<text x="162.9" y="213.5">87&quot;</text>
<text x="675.7" y="216.3" transform="rotate(-90 675.7 216.3)">&quot;</text>
<text x="457.6" y="225">75&quot;</text>
<text x="618.7" y="226" transform="rotate(-90 618.7 226)">&quot;</text>
<text x="675.7" y="226.3" transform="rotate(-90 675.7 226.3)">14</text>
<text x="23.2" y="229.6" transform="rotate(-90 23.2 229.6)">&quot;</text>
<text x="618.7" y="233.3" transform="rotate(-90 618.7 233.3)">9</text>
<text x="696.3" y="230.2">3&quot;</text>
<text x="751.5" y="230.3">14</text>
<text x="761.5" y="230.3">&quot;</text>
<text x="23.2" y="237.3" transform="rotate(-90 23.2 237.3)">6</text>
<text x="333" y="240.8" transform="rotate(-90 333 240.8)">3&quot;</text>
<text x="789.4" y="240.8" transform="rotate(-90 789.4 240.8)">3&quot;</text>
<text x="712.7" y="246.6" transform="rotate(-90 712.7 246.6)">&quot;</text>
<text x="712.7" y="253.7" transform="rotate(-90 712.7 253.7)">2</text>
<text x="71.1" y="352.2" transform="rotate(-90 71.1 352.2)">&quot;</text>
<text x="71.1" y="362.8" transform="rotate(-90 71.1 362.8)">37</text>
<text x="96.5" y="373.8" transform="rotate(-90 96.5 373.8)">&quot;</text>
<text x="167.4" y="373.8" transform="rotate(-90 167.4 373.8)">&quot;</text>
<text x="201" y="373.8" transform="rotate(-90 201 373.8)">&quot;</text>
<text x="96.5" y="384" transform="rotate(-90 96.5 384)">24</text>
<text x="167.4" y="384" transform="rotate(-90 167.4 384)">24</text>
<text x="201" y="384" transform="rotate(-90 201 384)">24</text>
<text x="277.2" y="414.1" transform="rotate(-90 277.2 414.1)">3&quot;</text>
<text x="39.3" y="425.4">9</text>
<text x="47" y="425.4">&quot;</text>
<text x="114.4" y="425.4">9</text>
<text x="122.2" y="425.4">&quot;</text>
<text x="185.7" y="425.4">&quot;</text>
<text x="218.9" y="425.4">9</text>
<text x="226.6" y="425.4">&quot;</text>
<text x="284.7" y="425.4">4</text>
<text x="292.1" y="425.4">&quot;</text>
</g>
<g font-size="5.2">
<text x="172.6" y="60.3">F-1</text>
<text x="471.6" y="64.7">F-2</text>
<text x="166.9" y="69.3">FRONT</text>
<text x="466" y="73.7">FRONT</text>
<text x="474" y="141.8">F-2</text>
<text x="632.6" y="139.5">F-3</text>
<text x="676.2" y="139.5">F-4</text>
<text x="731.8" y="139.5">F-5</text>
<text x="777.2" y="139.5">F-5</text>
<text x="776.5" y="148.5">SIDE</text>
<text x="473.1" y="153.5">TOP</text>
<text x="632.8" y="151.2">TOP</text>
<text x="674.2" y="151.2">TOP</text>
<text x="732" y="151.2">TOP</text>
<text x="468.5" y="159.9">QTY: 01</text>
<text x="628.2" y="157.6">QTY: 01</text>
<text x="669.6" y="157.6">QTY: 01</text>
<text x="727.4" y="157.6">QTY: 01</text>
<text x="183.3" y="162.5">F-1</text>
<text x="181.1" y="172.4">TOP</text>
<text x="176.5" y="178.8">QTY: 01</text>
<text x="161.8" y="257">F-6</text>
<text x="454.3" y="255.7">F-7</text>
<text x="604.8" y="255.7">F-8</text>
<text x="652.5" y="261.8">F-9</text>
<text x="692.4" y="261.8">F-10</text>
<text x="750.9" y="260.2">F-11</text>
<text x="162" y="267">TOP</text>
<text x="454.5" y="267.3">TOP</text>
<text x="603.8" y="267.3">TOP</text>
<text x="157.4" y="273.4">QTY: 01</text>
<text x="449.8" y="273.8">QTY: 02</text>
<text x="599.2" y="273.8">QTY: 01</text>
<text x="652.7" y="273.5">TOP</text>
<text x="694.1" y="273.5">TOP</text>
<text x="752.5" y="271.8">TOP</text>
<text x="648.1" y="279.9">QTY: 01</text>
<text x="689.5" y="279.9">QTY: 01</text>
<text x="747.8" y="278.3">QTY: 02</text>
<text x="34.5" y="437.1">F-12</text>
<text x="114.4" y="437.1">F-13</text>
<text x="174.7" y="437.1">F-14</text>
<text x="223.4" y="437.1">F-14</text>
<text x="285.9" y="437.1">F-15</text>
<text x="32.6" y="448.8">FRONT</text>
<text x="116" y="448.8">TOP</text>
<text x="172.9" y="448.8">FRONT</text>
<text x="225.1" y="448.8">TOP</text>
<text x="286.6" y="448.8">SIDE</text>
<text x="31.5" y="455.2">QTY: 16</text>
<text x="112.8" y="455.2">QTY: 1</text>
<text x="173.2" y="455.2">QTY: 1</text>
<text x="220.5" y="455.2">QTY: 11</text>
<text x="284.2" y="455.2">QTY: 2</text>
<text x="141.8" y="544.6">F-16</text>
<text x="143.5" y="556.3">TOP</text>
<text x="138.9" y="562.8">QTY: 01</text>
</g>
<g font-size="5">
<text x="827.2" y="543.8">Drawing Scale: As Noted</text>
<text x="827.2" y="553.5">Date: 08/17/2024</text>
<text x="827.2" y="561.1">Drawn By: HG</text>
<text x="827.3" y="569">Checked By:</text>
</g>
<text font-size="4.9" x="859" y="439.8">XXX</text>
<g font-size="4.4">
<text x="821.5" y="115.2" transform="rotate(-90 821.5 115.2)">Revisions:</text>
<text x="821.5" y="430.9" transform="rotate(-90 821.5 430.9)">Material Finish:</text>
<text x="821.5" y="455.9" transform="rotate(-90 821.5 455.9)">Client:</text>
<text x="820.6" y="496.9" transform="rotate(-90 820.6 496.9)">Interior Designer:</text>
<text x="821.1" y="526.1" transform="rotate(-90 821.1 526.1)">Project Info:</text>
</g>
<g font-size="3.9">
<text x="331.8" y="39.2" transform="rotate(-90 331.8 39.2)">3</text>
<text x="334.7" y="36.4" transform="rotate(-90 334.7 36.4)">4</text>
<text x="473.4" y="37.2">1</text>
<text x="476" y="40.1">2</text>
<text x="611" y="40.3" transform="rotate(-90 611 40.3)">3</text>
<text x="613.9" y="37.5" transform="rotate(-90 613.9 37.5)">4</text>
<text x="785.7" y="60.5">3</text>
<text x="788.6" y="63.4">4</text>
<text x="678.1" y="68">3</text>
<text x="680.9" y="70.9">4</text>
<text x="733.2" y="68">3</text>
<text x="736" y="70.9">4</text>
<text x="473.4" y="82.9">1</text>
<text x="476" y="85.9">2</text>
<text x="633.8" y="97.3">3</text>
<text x="636.6" y="100.2">4</text>
<text x="598.4" y="107.5" transform="rotate(-90 598.4 107.5)">3</text>
<text x="601.3" y="104.7" transform="rotate(-90 601.3 104.7)">4</text>
<text x="608.5" y="105.8" transform="rotate(-90 608.5 105.8)">1</text>
<text x="611.3" y="103.1" transform="rotate(-90 611.3 103.1)">4</text>
<text x="21.1" y="123.4" transform="rotate(-90 21.1 123.4)">4</text>
<text x="18.2" y="126.2" transform="rotate(-90 18.2 126.2)">1</text>
<text x="651.8" y="191.5">3</text>
<text x="654.6" y="194.4">4</text>
<text x="673.8" y="221" transform="rotate(-90 673.8 221)">1</text>
<text x="676.7" y="218.4" transform="rotate(-90 676.7 218.4)">2</text>
<text x="24.2" y="231.8" transform="rotate(-90 24.2 231.8)">4</text>
<text x="616.8" y="230.8" transform="rotate(-90 616.8 230.8)">1</text>
<text x="619.8" y="228.2" transform="rotate(-90 619.8 228.2)">8</text>
<text x="756.8" y="228.3">1</text>
<text x="759.4" y="231.3">2</text>
<text x="21.3" y="234.6" transform="rotate(-90 21.3 234.6)">3</text>
<text x="710.8" y="251.3" transform="rotate(-90 710.8 251.3)">1</text>
<text x="713.7" y="248.7" transform="rotate(-90 713.7 248.7)">2</text>
<text x="69.2" y="357.2" transform="rotate(-90 69.2 357.2)">3</text>
<text x="72.1" y="354.4" transform="rotate(-90 72.1 354.4)">4</text>
<text x="97.5" y="376" transform="rotate(-90 97.5 376)">4</text>
<text x="168.4" y="376" transform="rotate(-90 168.4 376)">4</text>
<text x="202" y="376" transform="rotate(-90 202 376)">4</text>
<text x="94.6" y="378.7" transform="rotate(-90 94.6 378.7)">1</text>
<text x="165.5" y="378.7" transform="rotate(-90 165.5 378.7)">1</text>
<text x="199.1" y="378.7" transform="rotate(-90 199.1 378.7)">1</text>
<text x="42" y="423.5">3</text>
<text x="117.1" y="423.5">3</text>
<text x="180.6" y="423.5">3</text>
<text x="221.6" y="423.5">3</text>
<text x="287.1" y="423.5">1</text>
<text x="44.8" y="426.3">4</text>
<text x="119.9" y="426.3">4</text>
<text x="183.4" y="426.4">4</text>
<text x="224.4" y="426.3">4</text>
<text x="289.8" y="426.4">4</text>
</g>
<g font-size="3.5">
<text x="686.5" y="87.9" transform="rotate(-41 686.5 87.9)">&quot;</text>
<text x="727" y="84.9" transform="rotate(47 727 84.9)">R4</text>
<text x="731.8" y="90" transform="rotate(47 731.8 90)">&quot;</text>
<text x="681.3" y="92.4" transform="rotate(-41 681.3 92.4)">R4</text>
<text x="141.4" y="487.8">73</text>
<text x="148" y="487.8">&quot;</text>
<text x="21.4" y="515.4" transform="rotate(-90 21.4 515.4)">9</text>
<text x="21.4" y="510.2" transform="rotate(-90 21.4 510.2)">&quot;</text>
</g>
<g font-size="3.3">
<text x="826.6" y="84.5">#</text>
<text x="830" y="84.5">Date:</text>
<text x="844.3" y="84.6">Description:</text>
<text x="826.2" y="90.3">1</text>
<text x="826.4" y="95.2">2</text>
<text x="830.4" y="90.2">08/17/2024</text>
<text x="830.4" y="95.2">09/11/2024</text>
<text x="844" y="90.2">INITIAL SUBMITTAL</text>
<text x="844" y="95.2">REVISION-1</text>
<text x="826.3" y="100.1">3</text>
<text x="830.4" y="100.1">09/23/2024</text>
<text x="844" y="100.1">REVISION-2</text>
</g>
<g font-size="2.6">
<text x="683.3" y="89" transform="rotate(-41 683.3 89)">1</text>
<text x="685.9" y="89.3" transform="rotate(-41 685.9 89.3)">2</text>
<text x="730.3" y="89.4" transform="rotate(47 730.3 89.4)">2</text>
<text x="730.5" y="86.8" transform="rotate(46 730.5 86.8)">1</text>
<text x="144.9" y="486.6">1</text>
<text x="146.6" y="488.5">2</text>
<text x="20.1" y="513.6" transform="rotate(-90 20.1 513.6)">3</text>
<text x="22" y="511.7" transform="rotate(-90 22 511.7)">4</text>
</g>
</svg>
